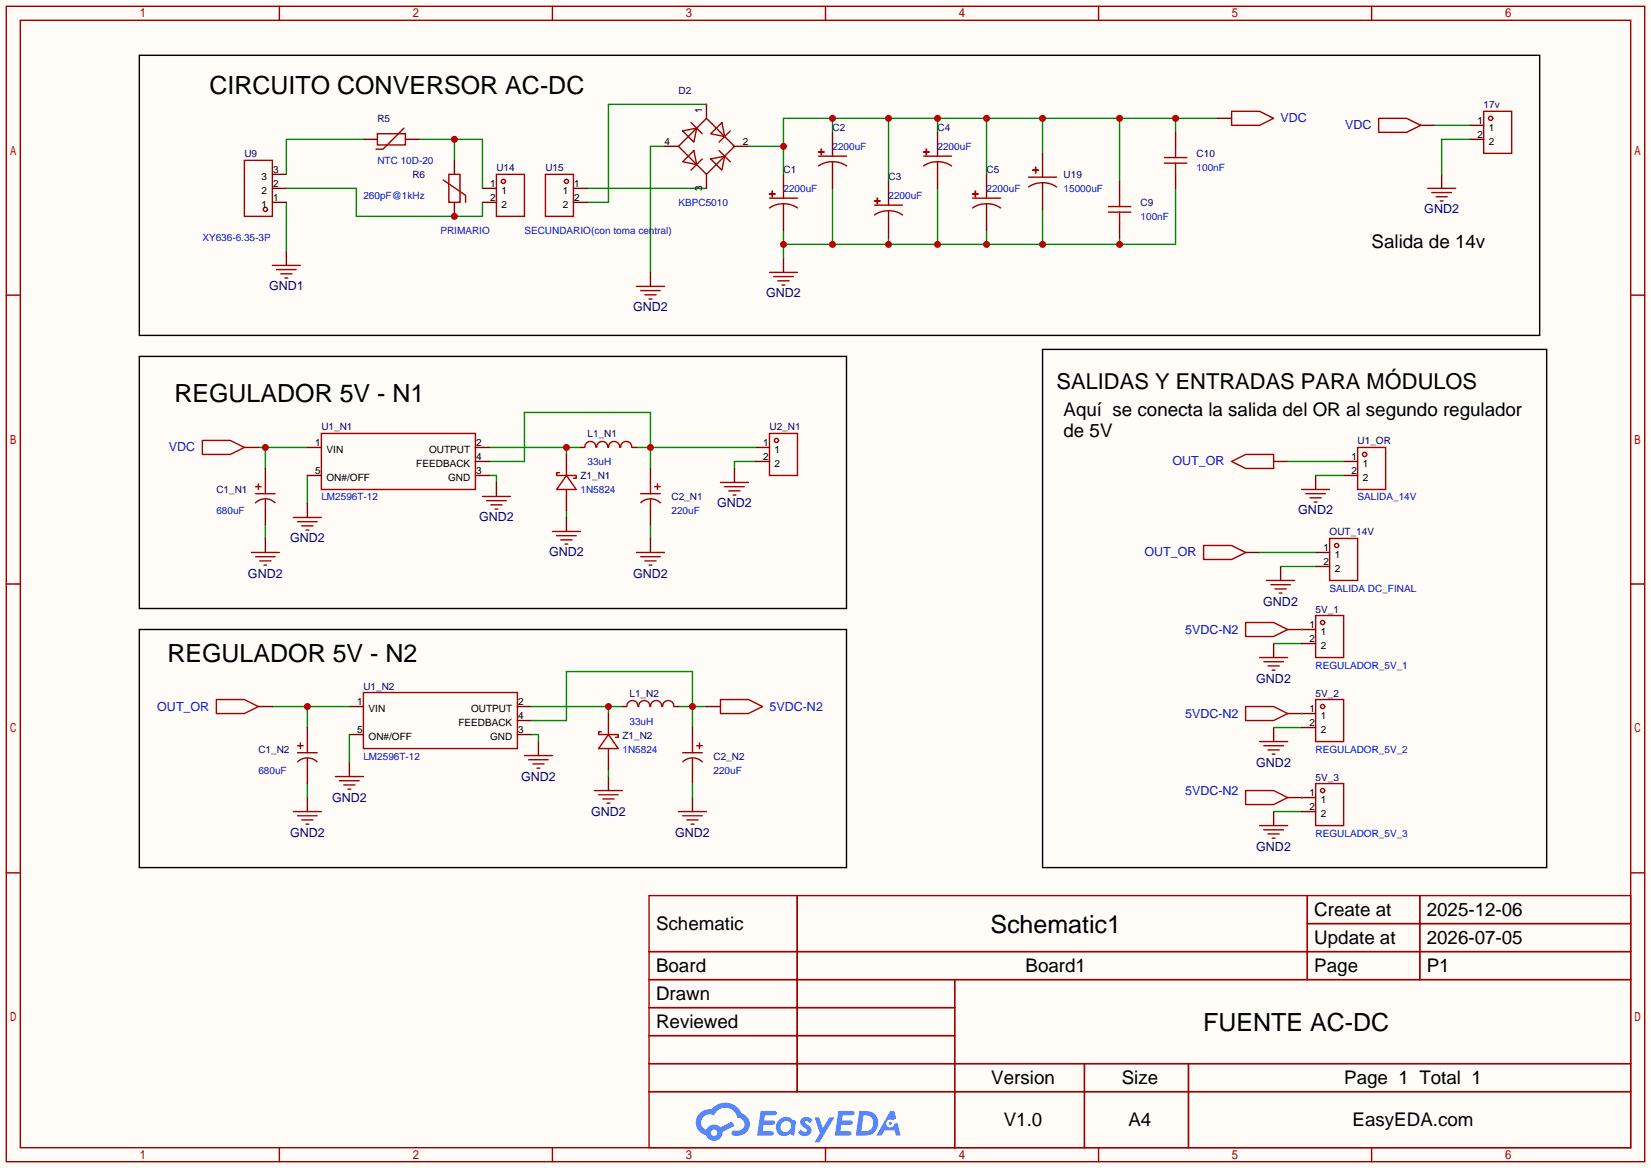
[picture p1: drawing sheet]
<svg xmlns="http://www.w3.org/2000/svg" width="299mm" height="212mm" viewBox="0 0 299 212" stroke-linecap="round" stroke-linejoin="round" font-family="sans-serif">
<path d="M0 0h299.5v211.8h-299.5z" fill="#fffcf7"/>
<g fill="none" stroke="#a10000" stroke-width=".25">
<path d="M1.1 1.1h297.2v209.6h-297.2zM3.7 3.7h292.1v204.5h-292.1zM50.7 1.1v2.6M100.2 1.1v2.6M149.7 1.1v2.6M199.3 1.1v2.6M248.8 1.1v2.6M1.1 53.5h2.6M295.8 53.5h2.5M1.1 105.9h2.6M295.8 105.9h2.5M1.1 158.3h2.6"/>
<path d="M295.8 158.3h2.5M117.7 162.4h178.1v45.8h-178.1zM117.7 172.6h178.1M117.7 177.7h178.1M144.6 162.4v35.6M173.2 177.7v30.5M237.1 162.4v15.3M237.1 167.5h58.7M257.5 162.4v15.3M117.7 182.8h55.5M117.7 192.9h178.1M117.7 187.8h55.5"/>
<path d="M117.7 198h178.1M196.7 192.9v15.3M215.6 192.9v15.3M50.7 208.2v2.5M100.2 208.2v2.5M149.7 208.2v2.5M199.3 208.2v2.5M248.8 208.2v2.5"/>
</g>
<g fill="#5487ff">
<path d="M145.5 202.8a1.3 1.3 0 0 1 1.8 .3l-.4 .6a.54 .54 0 0 0-.9-.2l.1 .2a1.58 1.58 0 0 1 1.1 1.6 1.43 1.43 0 0 1-2.5 .1l.5-.6a.64 .64 0 0 0 .5 .5 .64 .64 0 0 0 .7-.3l-.2-.2a1.6 1.6 0 0 1-1-1.6z"/>
<path d="M147.7 202.7h.9l.7 1.9 1.1-1.9h.9l-2.7 4.5h-.9l1-1.7z"/>
<path d="M138 201.5h1.6a1.31 1.31 0 0 1 1.2 .2 .4 .4 0 0 1-.3 .6h-1.8l-.1 .9h1.6a.4 .4 0 0 1 .4 .4 .4 .4 0 0 1-.4 .4h-1.7l-.2 1.2h.8a1.23 1.23 0 0 1 1.2 .2 .39 .39 0 0 1-.3 .6h-2.7z"/>
<path d="M152.1 201.5h1.6a1.32 1.32 0 0 1 1.3 .2 .39 .39 0 0 1-.4 .6h-1.7l-.2 .9h1.7a.4 .4 0 0 1 .3 .4 .4 .4 0 0 1-.4 .4h-1.7l-.2 1.2h.8a1.23 1.23 0 0 1 1.2 .2 .39 .39 0 0 1-.3 .6h-2.7z"/>
<path d="M161.5 201.5h.7l.4 1.3-.7 .4a.75 .75 0 0 0-1.1 .3 .75 .75 0 0 0 .5 1 .75 .75 0 0 0 .9-.6l.6-.3 .6 2.4h-.9l-.2-1h-1.9l-.5 1h-.9z"/>
<path d="M155.9 201.5l-.7 4.5h1.5a2.27 2.27 0 0 0 2.6-2.3 2.27 2.27 0 0 0-2.7-2.2zM156.6 202.3a1.5 1.5 0 0 1 1.8 1.5 1.5 1.5 0 0 1-1.9 1.4h-.3z"/>
<path d="M141.3 203.1a1.62 1.62 0 0 0-.4 2.1 1.62 1.62 0 0 0 2 .7l.4-.3 .3 .3 .5 .1 .3-2.5-.2-.3h-.4a1.58 1.58 0 0 0-2.5-.1zM141.9 203.6a.99 .99 0 0 1 1.6 .3 .99 .99 0 0 1-.9 1.4 .94 .94 0 0 1-1-.5 .94 .94 0 0 1 .3-1.2z"/>
<path d="M126.9 201.9a2.37 2.37 0 0 0 1.2 4 1.54 1.54 0 0 0 1.7 1 1.54 1.54 0 0 0 1.3-1.6l2.1-1.1-.5-.8-2 1.1a1.57 1.57 0 0 0-2.6 .4 1.5 1.5 0 0 1-.8-2.1 1.5 1.5 0 0 1 2.2-.5 2.23 2.23 0 0 1 2.3-1.4 2.23 2.23 0 0 1 2 1.8 1.16 1.16 0 0 1 1.2 1.1 1.16 1.16 0 0 1-1 1.3h-.7a.47 .47 0 0 0-.6 .3 .47 .47 0 0 0 .4 .6 2.23 2.23 0 0 0 2.3-.7 2.23 2.23 0 0 0 .4-2.3 2.16 2.16 0 0 0-1.3-1.1 3.2 3.2 0 0 0-5.4-.7l-1.2 .1zM129 205.4a.58 .58 0 0 1 1.1 0 .58 .58 0 0 1-1.1 0z"/>
<circle cx="161.5" cy="203.8" r=".28"/>
</g>
<path d="M106.6 34.2h21.5M120.5 26.5h-2.5v22.9M151 34.2v10.1M170.1 34.2v10.1M189.1 38v6.3M213.2 34.2v10.1h-71.1M142.1 41.8v5.1M161.2 43.1v1.2M178.9 41.8v2.5M203.1 43.1v1.2" fill="none" stroke="#008700" stroke-width=".25"/>
<path d="M118 49.4v2.5M142.1 46.9v2.5" fill="none" stroke="#870000" stroke-width=".25"/>
<path d="M115.4 51.9h5.1M116.2 52.7h3.6M117 53.5h2M117.7 54.2h.5M139.6 49.4h5.1M140.3 50.2h3.6M141.1 50.9h2M141.9 51.7h.5" fill="none" stroke="#a10000" stroke-width=".25"/>
<g fill="#c00">
<circle cx="142.1" cy="44.3" r=".63"/>
<circle cx="151" cy="44.3" r=".63"/>
<circle cx="161.2" cy="44.3" r=".63"/>
<circle cx="170.1" cy="44.3" r=".63"/>
<circle cx="178.9" cy="44.3" r=".63"/>
<circle cx="189.1" cy="44.3" r=".63"/>
<circle cx="203.1" cy="44.3" r=".63"/>
</g>
<path d="M128.1 18.9v2.6M120.5 26.5h2.6M128.1 31.6v2.6M133.2 26.5h2.6M51.9 45.6v2.5" fill="none" stroke="#870000" stroke-width=".25"/>
<g fill="none" stroke="#a10000" stroke-width=".25">
<path d="M123.8 23.7l2.6-.5-.5 2.6zM125.3 22.2l2.1 2.1M125.9 27.3l.5 2.5-2.6-.5zM127.4 28.8l-2.1 2.1M128.1 21.5l5.1 5-5.1 5.1-5-5.1zM128.9 28.8l2.5-.5-.5 2.6zM130.4 27.3l2.1 2M130.9 22.2l.5 2.6-2.5-.5zM132.5 23.7l-2.1 2.1M49.4 48.1h5.1M50.2 48.9h3.5M50.9 49.7h2.1"/>
<path d="M51.7 50.4h.5"/>
</g>
<path d="M51.9 36.7v8.9M135.8 26.5h6.3M151 21.5v2.5M161.2 21.5v11.4M170.1 21.5v2.5M178.9 21.5v10.1M189.1 21.5v6.3M203.1 21.5v11.4M213.2 21.5v2.5M220.9 21.5h-78.8v10.1" fill="none" stroke="#008700" stroke-width=".25"/>
<g fill="#c00">
<circle cx="142.1" cy="26.5" r=".63"/>
<circle cx="151" cy="21.5" r=".63"/>
<circle cx="161.2" cy="21.5" r=".63"/>
<circle cx="170.1" cy="21.5" r=".63"/>
<circle cx="178.9" cy="21.5" r=".63"/>
<circle cx="189.1" cy="21.5" r=".63"/>
<circle cx="203.1" cy="21.5" r=".63"/>
<circle cx="213.2" cy="21.5" r=".63"/>
</g>
<g fill="none" stroke="#a10000" stroke-width=".25">
<path d="M44.3 29.1h5.1v10.1h-5.1zM68.5 24.3h5v2h-5zM73.3 23.2l-3.8 3.9h-1.3M90 31.6h5.1v7.6h-5.1zM98.9 31.6h5.1v7.6h-5.1zM139.6 35.2h1zM139.6 37.7a4.6 4.6 0 0 1 5.1 0M139.6 35.9h5.1M140.1 34.7v1zM148.5 27.6h1zM148.5 30.1a4.6 4.6 0 0 1 5 0M148.5 28.3h5"/>
<path d="M149 27.1v1zM158.6 36.4l1 .1zM158.6 39a4.6 4.6 0 0 1 5.1 0M158.6 37.2h5.1M159.1 35.9l.1 1.1zM167.5 27.6h1zM167.5 30.1a4.6 4.6 0 0 1 5.1 0M167.5 28.3h5.1M168 27.1v1zM176.4 35.2h1zM176.4 37.7a4.6 4.6 0 0 1 5.1 0M176.4 35.9h5.1"/>
<path d="M176.9 34.7v1zM186.6 33.9a4.6 4.6 0 0 1 5 0M186.6 32.1h5M187.3 30.9h1zM187.8 30.4l.1 1zM246.3 81.2h5v7.6h-5zM228.5 119.3h5.1M238.6 111.6h5.1v7.7h-5.1zM228.5 134.5h5.1M229.2 120h3.6M229.2 135.3h3.6M230 120.8h2"/>
<path d="M230 136h2M230.8 121.5h.5M230.8 136.8h.5M238.6 126.9h5.1v7.6h-5.1zM228.5 149.7h5.1M229.2 150.5h3.6M230 151.3h2M230.8 152h.5M238.6 142.1h5.1v7.6h-5.1z"/>
<circle cx="48.1" cy="38" r=".38"/>
<circle cx="91.3" cy="32.9" r=".38"/>
<circle cx="102.7" cy="32.9" r=".38"/>
<circle cx="247.5" cy="82.4" r=".38"/>
<circle cx="239.9" cy="112.9" r=".38"/>
<circle cx="239.9" cy="128.1" r=".38"/>
<circle cx="239.9" cy="143.4" r=".38"/>
</g>
<g fill="none" stroke="#870000" stroke-width=".25">
<path d="M49.4 36.7h2.5M49.4 34.2h2.5M49.4 31.6h2.5M65.9 25.3h2.6M73.5 25.3h2.6M87.5 36.7h2.5M87.5 34.2h2.5M104 36.7h2.6M104 34.2h2.6M142.1 31.6v4.3M142.1 37v4.8M151 24v4.3"/>
<path d="M151 29.3v4.9M161.2 32.9v4.3M161.2 38.2v4.9M170.1 24v4.3M170.1 29.3v4.9M178.9 31.6v4.3M178.9 37v4.8M189.1 27.8v4.3M189.1 33.1v4.9M243.7 83.7h2.6M243.7 86.2h2.6M231 116.7v2.6"/>
<path d="M236.1 114.2h2.5M236.1 116.7h2.5M231 132v2.5M236.1 129.4h2.5M236.1 132h2.5M231 147.2v2.5M236.1 144.7h2.5M236.1 147.2h2.5"/>
</g>
<path d="M128.1 18.9h-17.7v17.8h-3.8M65.9 25.3h-14v6.3M76.1 25.3h11.4v8.9M82.4 25.3v3.8M231 116.7h5.1M231 132h5.1M231 147.2h5.1" fill="none" stroke="#008700" stroke-width=".25"/>
<circle cx="82.4" cy="25.3" r=".63" fill="#c00"/>
<path d="M233.6 114.2h2.5M63.4 128.1h2.5M63.4 133.2h2.5M93.9 128.1h2.5M93.9 133.2h2.5M93.9 130.7h2.5M233.6 129.4h2.5M233.6 144.7h2.5" fill="none" stroke="#870000" stroke-width=".25"/>
<path d="M225.9 112.9h5.1l2.6 1.3-2.6 1.2h-5.1zM65.9 125.6h28v10.2h-28zM225.9 128.1h5.1l2.6 1.3-2.6 1.3h-5.1zM225.9 143.4h5.1l2.6 1.3-2.6 1.2h-5.1z" fill="none" stroke="#a10000" stroke-width=".25"/>
<path d="M236.1 114.2h.1M49.4 128.1h14M55.8 128.1v3.9M236.1 129.4h.1M236.1 144.7h.1" fill="none" stroke="#008700" stroke-width=".25"/>
<path d="M25.3 10h254v50.8h-254z" fill="none" stroke="#000" stroke-width=".25"/>
<circle cx="55.8" cy="128.1" r=".63" fill="#c00"/>
<path d="M63.4 138.3v2.5M97.7 134.5v2.5" fill="none" stroke="#870000" stroke-width=".25"/>
<path d="M95.1 137h5.1M95.9 137.8h3.5M96.6 138.6h2.1M97.4 139.3h.5M60.8 140.8h5.1M61.6 141.6h3.6M62.4 142.4h2M63.1 143.1h.5" fill="none" stroke="#a10000" stroke-width=".25"/>
<path d="M63.4 133.2v5.1M96.4 128.1h16.5M110.4 128.1v1.3" fill="none" stroke="#008700" stroke-width=".25"/>
<circle cx="110.4" cy="128.1" r=".63" fill="#c00"/>
<path d="M55.8 144.7v2.5M110.4 140.8v2.6" fill="none" stroke="#870000" stroke-width=".25"/>
<path d="M53.2 147.2h5.1M54 148h3.5M54.7 148.7h2.1M55.5 149.5h.5M107.8 143.4h5.1M108.6 144.1h3.5M109.3 144.9h2.1M110.1 145.7h.5" fill="none" stroke="#a10000" stroke-width=".25"/>
<path d="M96.4 130.7h6.3v-8.9h22.9v10.2M110.4 139.6v1.2M123.1 128.1h5M55.8 142.1v2.6" fill="none" stroke="#008700" stroke-width=".25"/>
<circle cx="125.6" cy="128.1" r=".63" fill="#c00"/>
<path d="M51.9 34.2h12.7v5h22.9v-2.5M228.5 100.2h10.1M232.3 102.7h6.3M96.4 133.2h1.3v1.3M125.6 142.1v2.6" fill="none" stroke="#008700" stroke-width=".25"/>
<g fill="none" stroke="#870000" stroke-width=".25">
<path d="M82.4 36.7v2.5M203.1 32.9v2.5M213.2 24v2.5M213.2 31.6v2.6M220.9 21.5h2.5M203.1 40.5v2.6M231 83.7h2.6M225.9 100.2h2.6M232.3 102.7v2.6M238.6 100.2h2.6M238.6 102.7h2.6M46.9 128.1h2.5"/>
<path d="M125.6 132v2.5M125.6 139.6v2.5M128.1 128.1h2.6M125.6 144.7v2.5"/>
</g>
<g fill="none" stroke="#a10000" stroke-width=".25">
<path d="M201 38.5h4.1M201 37.5h4.1M203.1 35.4v2.1M203.1 38.5v2M211.2 29.6h4.1M211.2 28.6h4.1M213.2 26.5v2.1M213.2 29.6v2M223.4 20.2h5.1l2.5 1.3-2.5 1.2h-5.1zM218.3 98.9h5.1l2.5 1.3-2.5 1.3h-5.1zM223.4 83.7l2.5-1.3h5.1v2.6h-5.1zM241.2 97.7h5.1v7.6h-5.1z"/>
<path d="M229.7 105.3h5.1M230.5 106h3.6M231.3 106.8h2M232 107.6h.5M39.2 126.9h5.1l2.6 1.2-2.6 1.3h-5.1zM123.8 136.5h3.6M123.9 138.2a2.54 2.54 0 0 1 3.5 0M125.6 134.5v2M125.6 137.5v2.1M126.4 135.3h1M126.9 134.7v1.1M130.7 126.9h5.1l2.5 1.2-2.5 1.3h-5.1z"/>
<path d="M123.1 147.2h5M123.8 148h3.6M124.6 148.7h2M125.3 149.5h.6"/>
<circle cx="242.4" cy="98.9" r=".38"/>
</g>
<path d="M189.1 63.4h91.4v94h-91.4zM25.3 114.2h128.2v43.2h-128.2z" fill="none" stroke="#000" stroke-width=".25"/>
<circle cx="82.4" cy="39.2" r=".63" fill="#c00"/>
<path d="M82.4 29.1v2.5M133.2 85v2.5M137 81.2h2.6M137 83.7h2.6M55.8 132v2.5M55.8 139.6v2.5M110.4 129.4v2.6M110.4 137v2.6M112.9 128.1h.8M122.3 128.1h.8" fill="none" stroke="#870000" stroke-width=".25"/>
<g fill="none" stroke="#a10000" stroke-width=".25">
<path d="M80.4 32.6l4.1 2.8v1.3M81.4 31.6h2v5.1h-2zM139.6 78.6h5.1v7.6h-5.1zM130.7 87.5h5.1M131.4 88.3h3.6M132.2 89h2M133 89.8h.5M54 136.5h3.5M54 135.3h1M54.5 134.7v1.1M55.8 134.5v2M55.8 137.5v2.1"/>
<path d="M57.5 138.2a2.54 2.54 0 0 0-3.5 0M109.1 132.7h-.5v.5h3.5v.5h-.5M110.4 133.2l1.7 2.6h-3.5zM110.4 132v1.2M110.4 135.8v1.2M113.7 128.1a1.01 1.01 0 0 1 1-1.1 1.01 1.01 0 0 1 1 1.1M115.8 128.1a1.01 1.01 0 0 1 1.1-1.1 1.01 1.01 0 0 1 1 1.1M118 128.1a1.01 1.01 0 0 1 1-1.1 1.01 1.01 0 0 1 1 1.1M120.2 128.1a1.01 1.01 0 0 1 1-1.1 1.01 1.01 0 0 1 1 1.1"/>
<circle cx="140.8" cy="79.9" r=".38"/>
</g>
<path d="M46.9 81.2h8.9M48.1 81.2v3.8M137 83.7h-3.8v1.3" fill="none" stroke="#008700" stroke-width=".25"/>
<path d="M25.3 64.6h128.2v45.8h-128.2z" fill="none" stroke="#000" stroke-width=".25"/>
<circle cx="48.1" cy="81.2" r=".63" fill="#c00"/>
<path d="M44.3 81.2h2.6M238.6 86.2v2.6" fill="none" stroke="#870000" stroke-width=".25"/>
<path d="M36.7 79.9h5.1l2.5 1.3-2.5 1.2h-5.1zM236.1 88.8h5.1M236.9 89.5h3.5M237.6 90.3h2M238.4 91.1h.5" fill="none" stroke="#a10000" stroke-width=".25"/>
<path d="M48.1 95.1v2.6M55.8 86.2v5.1M88.8 81.2h16.5M102.7 81.2v1.2M233.6 83.7h10.1M238.6 86.2h5.1" fill="none" stroke="#008700" stroke-width=".25"/>
<circle cx="102.7" cy="81.2" r=".63" fill="#c00"/>
<path d="M88.8 86.2h1.2v1.3M88.8 83.7h6.3v-8.9h22.9v10.2M102.7 92.6v1.3M115.4 81.2h21.6M118 95.1v2.6" fill="none" stroke="#008700" stroke-width=".25"/>
<circle cx="118" cy="81.2" r=".63" fill="#c00"/>
<g fill="none" stroke="#a10000" stroke-width=".25">
<path d="M250.1 21.5h5l2.6 1.2-2.6 1.3h-5zM259 34.2h5M259.7 34.9h3.6M260.5 35.7h2M261.2 36.4h.5M269.1 20.2h5.1v7.6h-5.1zM58.3 78.6h27.9v10.2h-27.9zM46.4 89.5h3.5M46.4 88.3h1M46.9 87.8v1M48.1 87.5v2M48.1 90.6v2"/>
<path d="M49.9 91.2a2.54 2.54 0 0 0-3.6 0M53.2 93.9h5.1M54 94.6h3.5M54.7 95.4h2.1M55.5 96.1h.5M87.5 90h5.1M88.3 90.8h3.5M89 91.6h2.1M89.8 92.3h.5M100.2 96.4h5.1M101 97.2h3.5M101.5 85.7h-.5v.5h3.5v.5h-.5"/>
<path d="M101.7 97.9h2.1M102.5 98.7h.5M102.7 86.2l1.8 2.6h-3.5zM102.7 85v1.2M102.7 88.8v1.2M106.1 81.1a1.01 1.01 0 0 1 1-1 1.01 1.01 0 0 1 1 1M108.2 81.1a1.01 1.01 0 0 1 1-1 1.01 1.01 0 0 1 1.1 1M110.4 81.1a1.01 1.01 0 0 1 1-1 1.01 1.01 0 0 1 1 1M112.6 81.1a1.01 1.01 0 0 1 1-1 1.01 1.01 0 0 1 1 1M116.2 89.5h3.6M116.2 91.2a2.54 2.54 0 0 1 3.6 0M118 87.5v2"/>
<path d="M118 90.6v2M118.7 88.3h1.1M119.3 87.8v1M45.6 100.2h5.1M46.4 101h3.5M47.1 101.7h2M47.9 102.5h.5M115.4 100.2h5.1M116.2 101h3.6M117 101.7h2M117.7 102.5h.5"/>
<circle cx="270.4" cy="21.5" r=".38"/>
</g>
<g fill="none" stroke="#870000" stroke-width=".25">
<path d="M257.7 22.7h2.5M261.5 31.6v2.6M266.6 22.7h2.5M266.6 25.3h2.5M48.1 85v2.5M48.1 92.6v2.5M48.1 97.7v2.5M55.8 81.2h2.5M55.8 86.2h2.5M55.8 91.3v2.6M86.2 81.2h2.6M86.2 86.2h2.6"/>
<path d="M86.2 83.7h2.6M90 87.5v2.5M102.7 82.4v2.6M102.7 90v2.6M102.7 93.9v2.5M105.3 81.2h.7M114.7 81.2h.7M118 85v2.5M118 92.6v2.5M118 97.7v2.5"/>
</g>
<path d="M260.2 22.7h6.4M266.6 25.3h-5.1v6.3" fill="none" stroke="#008700" stroke-width=".25"/>
<g font-size="4.5">
<text x="38" y="17.1">CIRCUITO CONVERSOR AC-DC</text>
<text x="31.6" y="73">REGULADOR 5V - N1</text>
<text x="30.4" y="120">REGULADOR 5V - N2</text>
<text x="179.6" y="169.2">Schematic1</text>
<text x="218.2" y="187">FUENTE AC-DC</text>
</g>
<text font-size="4" x="191.6" y="70.5">SALIDAS Y ENTRADAS PARA MÓDULOS</text>
<g font-size="3.4">
<text x="248.8" y="45">Salida de 14v</text>
<text x="192.9" y="75.5">Aquí se conecta la salida del OR al segundo regulador</text>
<text x="192.9" y="79.3">de 5V</text>
<text x="238.4" y="166.1">Create at</text>
<text x="258.8" y="166.1">2025-12-06</text>
<text x="119" y="168.7">Schematic</text>
<text x="238.4" y="171.2">Update at</text>
<text x="258.8" y="171.2">2026-07-05</text>
<text x="119" y="176.3">Board</text>
<text x="186" y="176.3">Board1</text>
<text x="238.4" y="176.3">Page</text>
<text x="258.8" y="176.3">P1</text>
<text x="119" y="181.4">Drawn</text>
<text x="119" y="186.5">Reviewed</text>
<text x="179.8" y="196.6">Version</text>
<text x="203.5" y="196.6">Size</text>
<text x="243.8" y="196.6">Page 1 Total 1</text>
<text x="182.1" y="204.2">V1.0</text>
<text x="204.7" y="204.2">A4</text>
<text x="245.3" y="204.2">EasyEDA.com</text>
</g>
<g font-size="2.3" fill="#00f">
<text x="232.3" y="22.2">VDC</text>
<text x="244" y="23.5">VDC</text>
<text x="30.6" y="81.9">VDC</text>
<text x="212.7" y="84.4">OUT_OR</text>
<text x="207.6" y="100.9">OUT_OR</text>
<text x="215" y="114.9">5VDC-N2</text>
<text x="28.5" y="128.9">OUT_OR</text>
<text x="139.6" y="128.9">5VDC-N2</text>
<text x="215" y="130.1">5VDC-N2</text>
<text x="215" y="144.1">5VDC-N2</text>
</g>
<g font-size="2.3" fill="#000080">
<text x="258.3" y="38.7">GND2</text>
<text x="48.8" y="52.7">GND1</text>
<text x="139" y="53.9">GND2</text>
<text x="114.8" y="56.5">GND2</text>
<text x="86.9" y="94.6">GND2</text>
<text x="130.1" y="92">GND2</text>
<text x="235.5" y="93.3">GND2</text>
<text x="52.6" y="98.4">GND2</text>
<text x="99.6" y="100.9">GND2</text>
<text x="45" y="104.7">GND2</text>
<text x="114.8" y="104.7">GND2</text>
<text x="229.1" y="109.8">GND2</text>
<text x="227.9" y="123.8">GND2</text>
<text x="94.5" y="141.6">GND2</text>
<text x="227.9" y="139">GND2</text>
<text x="60.2" y="145.4">GND2</text>
<text x="107.2" y="147.9">GND2</text>
<text x="52.6" y="151.7">GND2</text>
<text x="122.5" y="151.7">GND2</text>
<text x="227.9" y="154.3">GND2</text>
</g>
<g font-size="1.8" fill="#000080">
<text x="123.1" y="17.1">D2</text>
<text x="68.5" y="22.2">R5</text>
<text x="151" y="23.7">C2</text>
<text x="170.1" y="23.7">C4</text>
<text x="269.1" y="19.6">17v</text>
<text x="44.3" y="28.5">U9</text>
<text x="217" y="28.5">C10</text>
<text x="74.8" y="32.3">R6</text>
<text x="90" y="31.1">U14</text>
<text x="98.9" y="31.1">U15</text>
<text x="142.1" y="31.3">C1</text>
<text x="161.2" y="32.6">C3</text>
<text x="178.9" y="31.3">C5</text>
<text x="192.9" y="32.3">U19</text>
<text x="206.9" y="37.4">C9</text>
<text x="58.3" y="78.1">U1_N1</text>
<text x="106.6" y="79.3">L1_N1</text>
<text x="139.6" y="78.1">U2_N1</text>
<text x="246.3" y="80.6">U1_OR</text>
<text x="39.2" y="89.5">C1_N1</text>
<text x="105.3" y="87">Z1_N1</text>
<text x="121.8" y="90.8">C2_N1</text>
<text x="241.2" y="97.1">OUT_14V</text>
<text x="238.6" y="111.1">5V_1</text>
<text x="65.9" y="125.1">U1_N2</text>
<text x="114.2" y="126.3">L1_N2</text>
<text x="238.6" y="126.3">5V_2</text>
<text x="46.9" y="136.5">C1_N2</text>
<text x="112.9" y="133.9">Z1_N2</text>
<text x="129.4" y="137.8">C2_N2</text>
<text x="238.6" y="141.6">5V_3</text>
</g>
<g font-size="1.8">
<text x="127.3" y="20.4" transform="rotate(-90 127.3 20.4)">1</text>
<text x="268" y="22.4">1</text>
<text x="270.1" y="23.7">1</text>
<text x="120.5" y="26.2">4</text>
<text x="134.7" y="26.2">2</text>
<text x="268" y="25">2</text>
<text x="270.1" y="26.2">2</text>
<text x="47.5" y="35.1">2</text>
<text x="47.5" y="32.6">3</text>
<text x="49.5" y="33.9">2</text>
<text x="49.5" y="31.3">3</text>
<text x="88.9" y="33.9">1</text>
<text x="91" y="35.1">1</text>
<text x="102.1" y="35.1">1</text>
<text x="104.1" y="33.9">1</text>
<text x="127.3" y="34.6" transform="rotate(-90 127.3 34.6)">3</text>
<text x="47.5" y="37.7">1</text>
<text x="49.5" y="36.4">1</text>
<text x="88.9" y="36.4">2</text>
<text x="91" y="37.7">2</text>
<text x="102.1" y="37.7">2</text>
<text x="104.1" y="36.4">2</text>
<text x="57.2" y="80.8">1</text>
<text x="59.2" y="82.1">VIN</text>
<text x="77.8" y="82.1">OUTPUT</text>
<text x="86.4" y="80.8">2</text>
<text x="86.4" y="83.4">4</text>
<text x="138.4" y="80.8">1</text>
<text x="138.4" y="83.4">2</text>
<text x="140.5" y="82.1">1</text>
<text x="245.1" y="83.4">1</text>
<text x="57.2" y="85.9">5</text>
<text x="59.2" y="87.2">ON#/OFF</text>
<text x="75.5" y="84.7">FEEDBACK</text>
<text x="81.3" y="87.2">GND</text>
<text x="86.4" y="85.9">3</text>
<text x="140.5" y="84.7">2</text>
<text x="245.1" y="85.9">2</text>
<text x="247.2" y="84.7">1</text>
<text x="247.2" y="87.2">2</text>
<text x="240" y="99.9">1</text>
<text x="242.1" y="101.2">1</text>
<text x="240" y="102.4">2</text>
<text x="242.1" y="103.7">2</text>
<text x="237.5" y="113.9">1</text>
<text x="237.5" y="116.4">2</text>
<text x="239.6" y="115.1">1</text>
<text x="239.6" y="117.7">2</text>
<text x="64.8" y="127.8">1</text>
<text x="66.9" y="129.1">VIN</text>
<text x="83.1" y="131.6">FEEDBACK</text>
<text x="85.5" y="129.1">OUTPUT</text>
<text x="94" y="127.8">2</text>
<text x="94" y="130.4">4</text>
<text x="237.5" y="129.1">1</text>
<text x="237.5" y="131.6">2</text>
<text x="239.6" y="130.4">1</text>
<text x="64.8" y="132.9">5</text>
<text x="66.9" y="134.2">ON#/OFF</text>
<text x="88.9" y="134.2">GND</text>
<text x="94" y="132.9">3</text>
<text x="239.6" y="132.9">2</text>
<text x="237.5" y="144.3">1</text>
<text x="237.5" y="146.9">2</text>
<text x="239.6" y="145.6">1</text>
<text x="239.6" y="148.2">2</text>
</g>
<g font-size="1.8" fill="#00f">
<text x="68.5" y="29.8">NTC 10D-20</text>
<text x="151" y="27.3">2200uF</text>
<text x="170.1" y="27.3">2200uF</text>
<text x="142.1" y="34.9">2200uF</text>
<text x="178.9" y="34.9">2200uF</text>
<text x="192.9" y="34.9">15000uF</text>
<text x="217" y="31.1">100nF</text>
<text x="65.9" y="36.2">260pF@1kHz</text>
<text x="123.1" y="37.4">KBPC5010</text>
<text x="161.2" y="36.2">2200uF</text>
<text x="206.9" y="40">100nF</text>
<text x="36.7" y="43.8">XY636-6.35-3P</text>
<text x="79.9" y="42.5">PRIMARIO</text>
<text x="95.1" y="42.5">SECUNDARIO(con toma central)</text>
<text x="105.3" y="89.5">1N5824</text>
<text x="106.6" y="84.4">33uH</text>
<text x="39.2" y="93.3">680uF</text>
<text x="58.3" y="90.8">LM2596T-12</text>
<text x="121.8" y="93.3">220uF</text>
<text x="246.3" y="90.8">SALIDA_14V</text>
<text x="241.2" y="107.3">SALIDA DC_FINAL</text>
<text x="238.6" y="121.2">REGULADOR_5V_1</text>
<text x="114.2" y="131.4">33uH</text>
<text x="65.9" y="137.8">LM2596T-12</text>
<text x="112.9" y="136.5">1N5824</text>
<text x="238.6" y="136.5">REGULADOR_5V_2</text>
<text x="46.9" y="140.3">680uF</text>
<text x="129.4" y="140.3">220uF</text>
<text x="238.6" y="151.7">REGULADOR_5V_3</text>
</g>
</svg>
